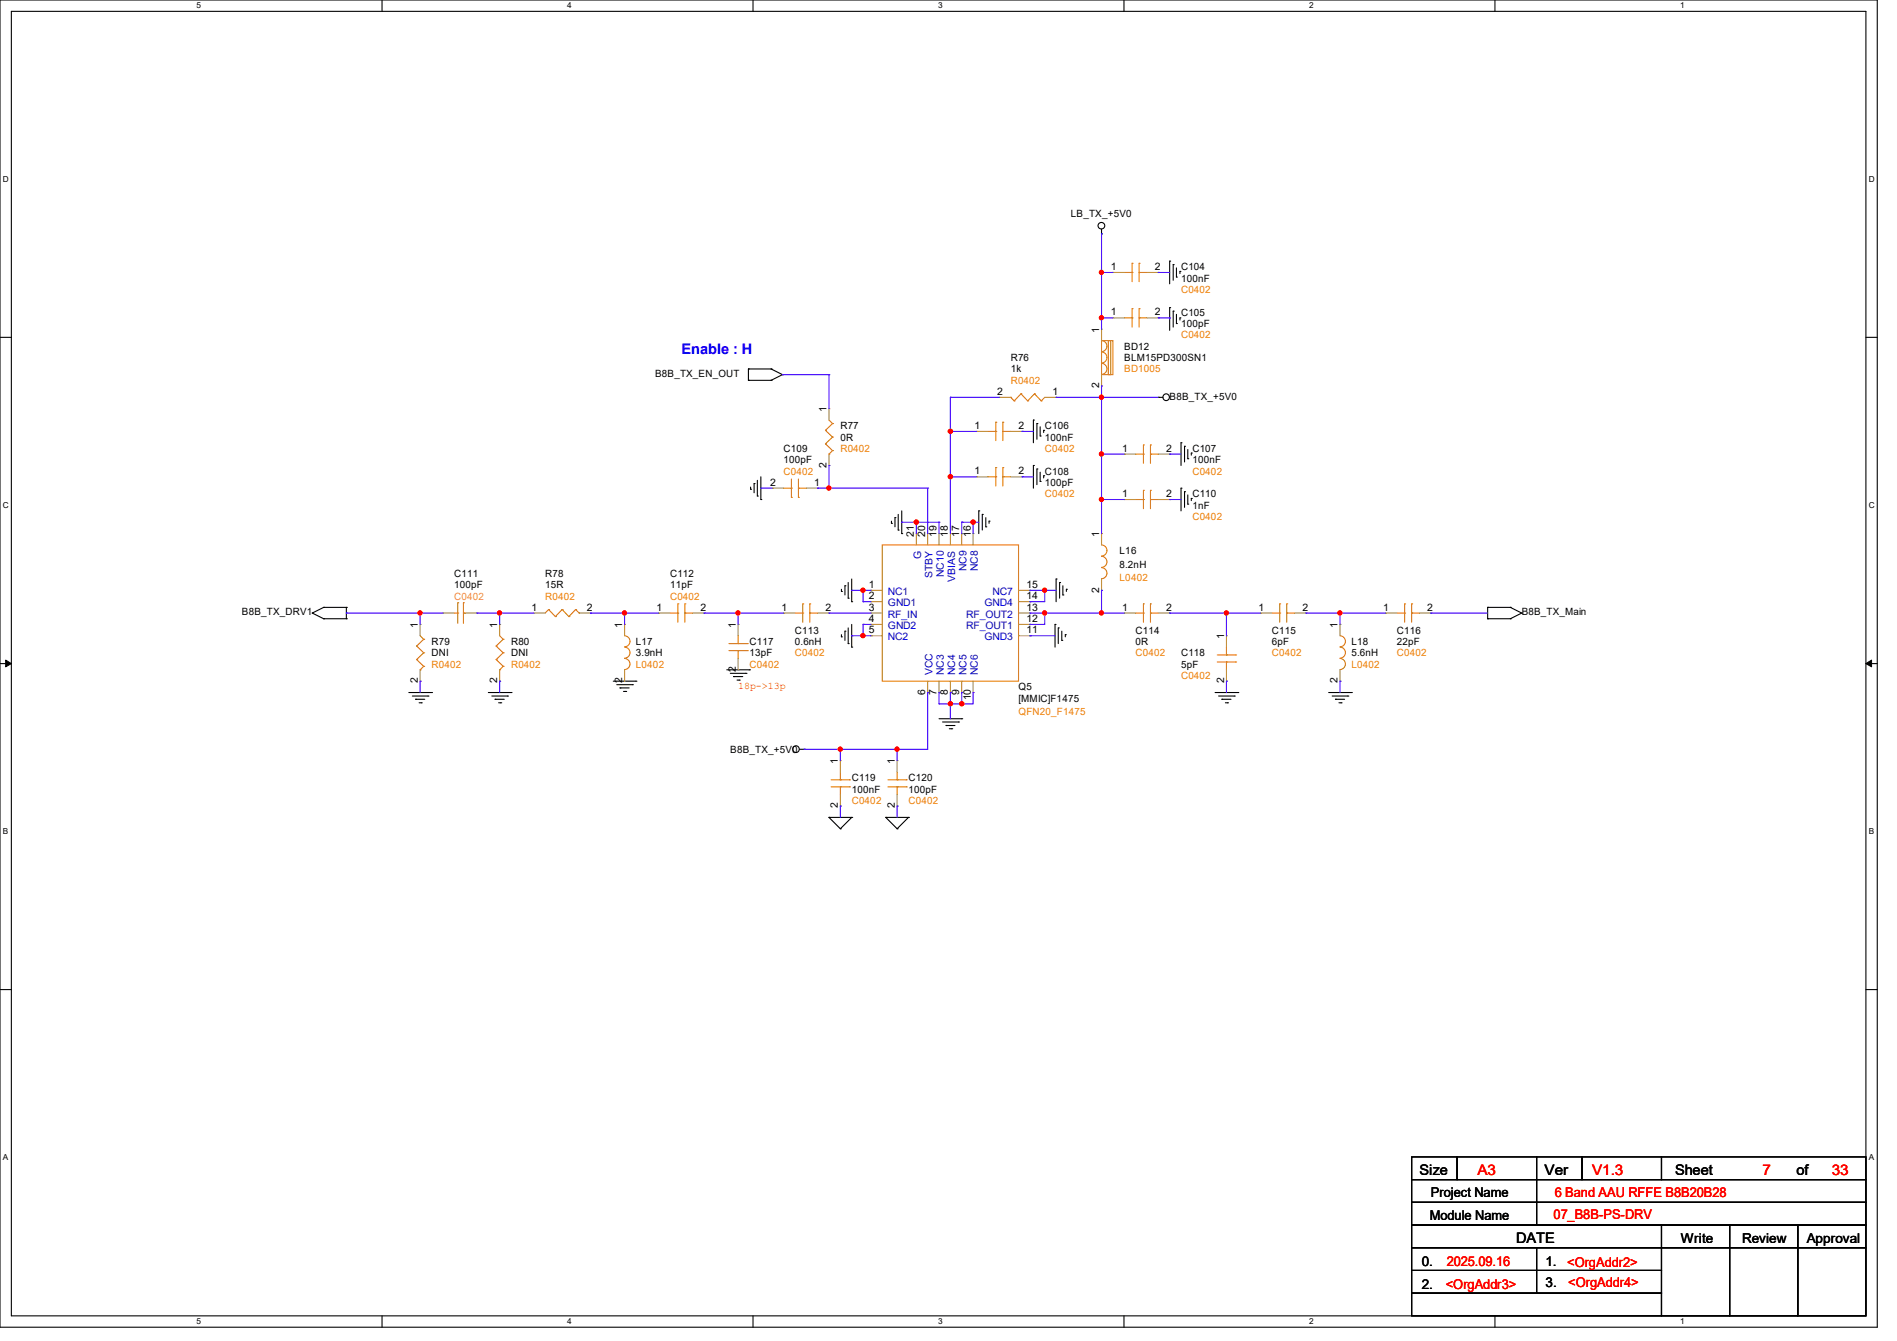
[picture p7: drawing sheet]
<svg xmlns="http://www.w3.org/2000/svg" width="297mm" height="210mm" viewBox="0 0 297 210" stroke-linecap="round" stroke-linejoin="round" font-family="sans-serif">
<path d="M0 0h293.9v207.9h-293.9zM1.8 1.8h290.3v204.3h-290.3z" fill="none" stroke="#000" stroke-width=".17"/>
<g fill="#fff">
<path d="M30.8 .2h.7v1.4h-.7z"/>
<path d="M30.8 206.2h.7v1.4h-.7z"/>
</g>
<path d="M59.8 0v1.8M59.8 206.1v1.8" fill="none" stroke="#000" stroke-width=".17"/>
<g fill="#fff">
<path d="M88.8 .2h.7v1.4h-.7z"/>
<path d="M88.8 206.2h.7v1.4h-.7z"/>
</g>
<path d="M117.9 0v1.8M117.9 206.1v1.8" fill="none" stroke="#000" stroke-width=".17"/>
<g fill="#fff">
<path d="M146.9 .2h.7v1.4h-.7z"/>
<path d="M146.9 206.2h.7v1.4h-.7z"/>
</g>
<path d="M176 0v1.8M176 206.1v1.8" fill="none" stroke="#000" stroke-width=".17"/>
<g fill="#fff">
<path d="M205 .2h.7v1.4h-.7z"/>
<path d="M205 206.2h.7v1.4h-.7z"/>
</g>
<path d="M234.1 0v1.8M234.1 206.1v1.8" fill="none" stroke="#000" stroke-width=".17"/>
<g fill="#fff">
<path d="M263.1 .2h.6v1.4h-.6z"/>
<path d="M263.1 206.2h.6v1.4h-.6z"/>
<path d="M.5 27.3h.9v1.4h-.9z"/>
<path d="M292.6 27.3h.9v1.4h-.9z"/>
<path d="M.5 78.4h.9v1.4h-.9z"/>
<path d="M292.6 78.4h.9v1.4h-.9z"/>
</g>
<path d="M0 52.8h1.8M292.1 52.8h1.8" fill="none" stroke="#000" stroke-width=".17"/>
<g fill="#fff">
<path d="M.5 129.5h.8v1.4h-.8z"/>
<path d="M292.6 129.5h.8v1.4h-.8z"/>
</g>
<path d="M0 103.9h1.8M292.1 103.9h1.8" fill="none" stroke="#000" stroke-width=".17"/>
<path d="M.9 103.4l.9 .5-.9 .5zM292.1 103.9l.9-.5v1z" fill="#000" stroke="#000" stroke-width=".16"/>
<g fill="#fff">
<path d="M.5 180.5h.8v1.4h-.8z"/>
<path d="M292.6 180.5h.8v1.4h-.8z"/>
</g>
<g fill="none" stroke="#000" stroke-width=".17">
<path d="M172.5 36.6h.1M172.5 35.9v.7M117.2 59.6h.1M117.2 57.8h.1M117.2 57.8h3.5M117.2 59.6h3.5M117.2 57.8v1.8M120.7 57.8h.1M120.7 59.6h.1M120.7 57.8l1.8 .9M122.5 58.7h.1M122.5 58.7l-1.8 .9"/>
<path d="M183.1 48.2h.1M183.1 40.9h.1M183.1 40.9v3.5M183.1 48.2v3.5M183.7 48.7h.1M183.7 41.4h.1M183.7 41.4v2.5M183.7 48.7v2.5M184.2 50.7h.1M184.2 43.4h.1M184.2 42v1.4M184.2 49.2v1.5"/>
<path d="M184.7 49.8h.1M184.7 42.5h.1M184.7 42.5v.3M184.7 49.8v.3M117.5 76.6h.1M117.5 76.3v.3M118.1 75.7h.1M118.1 75.7v1.5M118.6 77.7h.1M118.6 75.2v2.5M119.1 78.2h.1M119.1 74.7v3.5"/>
<path d="M161.8 72.9h.1M161.8 65.8h.1M161.8 65.8v3.5M161.8 72.9v3.6M162.3 73.4h.1M162.3 66.3h.1M162.3 66.3v2.5M162.3 73.4v2.5M162.9 75.4h.1M162.9 68.3h.1M162.9 66.8v1.5M162.9 74v1.4"/>
<path d="M163.4 74.5h.1M163.4 67.4h.1M163.4 67.4v.3M163.4 74.5v.3M181.4 62.2h.1M181.4 62.2h.7M184.9 76.5h.1M184.9 69.3h.1M184.9 69.3v3.6M184.9 76.5v3.5M185.5 77h.1M185.5 69.9h.1"/>
<path d="M185.5 69.9v2.4M185.5 77v2.5M186 79h.1M186 71.8h.1M186 70.4v1.4M186 77.5v1.5M186.5 78.1h.1M186.5 71h.1M186.5 71v.3M186.5 78.1v.3M48.9 96h.1M48.9 96l1.8 .9"/>
<path d="M50.7 96.9h.1M50.7 95.1h.1M50.7 96.9h3.5M50.7 95.1l-1.8 .9M50.7 95.1h3.5M54.2 95.1h.1M54.2 96.9h.1M54.2 95.1v1.8M131.7 99.7h.1M131.7 92.6h.1M131.7 92.3v.3M131.7 99.4v.3"/>
<path d="M132.3 98.8h.1M132.3 91.7h.1M132.3 91.7v1.5M132.3 98.8v1.5M132.8 93.7h.1M132.8 91.2v2.5M132.8 98.3v2.5M133.3 94.2h.1M133.3 90.7v3.5M133.3 97.8v3.5M139.6 82h.1M139.6 81.6v.4"/>
<path d="M140.1 81.1h.1M140.1 81.1v1.4M140.6 83h.1M140.6 80.6v2.4M141.2 83.6h.1M141.2 80v3.6M153.2 80h.1M153.2 80v3.6M153.8 80.6h.1M153.8 80.6v2.4M154.3 82.5h.1M154.3 81.1v1.4"/>
<path d="M154.9 81.6h.1M154.9 81.6v.4M165.2 97.8h.1M165.2 97.8v3.5M165.4 90.7h.1M165.4 90.7v3.5M165.7 98.3h.1M165.7 98.3v2.5M165.9 91.2h.1M165.9 91.2v2.5M166.2 98.8v1.5M166.4 93.2h.1"/>
<path d="M166.4 91.7v1.5M166.8 99.4h.1M166.8 99.4v.3M167 92.3h.1M167 92.3v.3M232.9 96.9h.1M232.9 95.1h.1M232.9 96.9h3.6M232.9 95.1h3.6M232.9 95.1v1.8M236.5 95.1h.1M236.5 96.9h.1"/>
<path d="M236.5 95.1l1.8 .9M238.3 96h.1M238.3 96l-1.8 .9M64 108.5h3.6M64.6 109h2.4M65.1 109.5h.1M65.1 109.5h1.4M65.6 110.1h.4M66 110.1h.1M67 109h.1M67.6 108.5h.1M76.5 108.5h3.5"/>
<path d="M77 109h2.5M77.5 109.5h.1M77.5 109.5h1.5M78.1 110.1h.3M78.4 110.1h.1M79.5 109h.1M80 108.5h.1M96 106.7h3.6M96.6 107.2h2.4M97.1 107.7h.1M97.1 107.7h1.4M97.6 108.3h.4"/>
<path d="M98 108.3h.1M99 107.2h.1M99.6 106.7h.1M113.8 104.9h3.5M114.3 105.5h2.5M114.9 106h.1M114.9 106h1.4M115.4 106.5h.3M115.7 106.5h.1M116.8 105.5h.1M117.3 104.9h.1M125.2 117.3h.7"/>
<path d="M125.9 117.3h.1M132.8 100.8h.1M133.3 101.3h.1M147 112.6h3.6M147.6 113.1h2.5M148.1 113.6h.1M148.1 113.6h1.4M148.6 114.1h.4M149 114.1h.1M150.1 113.1h.1M150.6 112.6h.1M166.2 100.3h.1"/>
<path d="M190.2 108.5h3.6M190.8 109h2.5M191.3 109.5h.1M191.3 109.5h1.4M191.9 110.1h.3M192.2 110.1h.1M193.3 109h.1M193.8 108.5h.1M208 108.5h3.6M208.6 109h2.4M209.1 109.5h.1M209.1 109.5h1.4"/>
<path d="M209.6 110.1h.4M210 110.1h.1M211 109h.1M211.6 108.5h.1M129.8 128h.1M129.8 128h3.5M129.8 128l1.8 1.8M131.6 129.8h.1M133.3 128h.1M133.3 128l-1.7 1.8M138.7 128h.1M138.7 128h3.5"/>
<path d="M138.7 128l1.8 1.8M140.5 129.8h.1M142.2 128h.1M142.2 128l-1.7 1.8M0 155h1.8M292.1 155h1.8M221 188.3h19.6v3.6h-19.6zM221 195.4h19.6v3.6h-19.6zM221 181.2h7.1v3.5h-7.1zM221 191.9h39.1v3.5h-39.1zM221 184.7h19.6v3.6h-19.6zM221 199h19.6v3.5h-19.6z"/>
<path d="M228.1 181.2h12.5v3.5h-12.5zM240.6 188.3h51.5v3.6h-51.5zM240.6 195.4h19.5v3.6h-19.5zM240.6 181.2h7.1v3.5h-7.1zM240.6 184.7h51.5v3.6h-51.5zM240.6 199h19.5v3.5h-19.5zM247.7 181.2h12.4v3.5h-12.4zM260.1 195.4h10.7v10.7h-10.7zM260.1 191.9h10.7v3.5h-10.7zM260.1 181.2h32v3.5h-32zM270.8 195.4h10.7v10.7h-10.7zM270.8 191.9h10.7v3.5h-10.7z"/>
<path d="M281.5 195.4h10.6v10.7h-10.6zM281.5 191.9h10.6v3.5h-10.6zM221 202.5h39.1v3.6h-39.1z"/>
<circle cx="172.5" cy="35.3" r=".52"/>
<circle cx="182.6" cy="62.2" r=".52"/>
<circle cx="124.6" cy="117.3" r=".52"/>
</g>
<g fill="none" stroke="#cc8006" stroke-width=".17">
<path d="M172.5 53.3h1.7v5.4h-1.7zM172.5 53.3a.87 .87 0 0 1 .8 .9 .87 .87 0 0 1-.8 .9M172.5 55.1a.87 .87 0 0 1 .8 .9 .87 .87 0 0 1-.8 .9M172.5 56.9a.87 .87 0 0 1 .8 .9 .87 .87 0 0 1-.8 .8M173.5 53.3h.4v5.4h-.4zM176 42.7h1.2M176 49.8h1.2M177.2 42.7h.1M177.2 41.2h.1M177.2 49.8h.1M177.2 48.3h.1M177.2 41.2v2.9"/>
<path d="M177.2 48.3v2.9M178.4 41.2h.1M178.4 42.7h.1M178.4 48.3h.1M178.4 49.8h.1M178.4 41.2v2.9M178.4 48.3v2.9M178.4 42.7h1.2M178.4 49.8h1.2M122.7 76.5h1.2M123.9 77.9h.1M123.9 76.5h.1"/>
<path d="M123.9 75v2.9M125 76.5h.1M125 77.9h.1M125 76.5h1.2M125 75v2.9M129.2 67.4h.1M129.2 69.5h.1M129.2 67.4l1.1 1.1M129.2 69.5l1.1 1.1M129.8 71.1h.1M129.8 65.8l.5 .5M130.3 66.3h.1"/>
<path d="M130.3 68.5h.1M130.3 70.6h.1M130.3 66.3l-1.1 1.1M130.3 68.5l-1.1 1M130.3 70.6l-.5 .5M154.7 67.6h1.2M154.7 74.7h1.2M155.9 67.6h.1M155.9 66.1h.1M155.9 74.7h.1M155.9 73.2h.1M155.9 66.1v2.9"/>
<path d="M155.9 73.2v2.9M157 66.1h.1M157 67.6h.1M157 73.2h.1M157 74.7h.1M157 66.1v2.9M157 73.2v2.9M157 67.6h1.2M157 74.7h1.2M158.2 62.2h.1M158.2 62.2l.6 .6M158.8 62.8h.1"/>
<path d="M159.9 61.7h.1M159.9 61.7l1 1.1M159.9 61.7l-1.1 1.1M160.9 62.8h.1M162 61.7h.1M162 61.7l1 1.1M162 61.7l-1.1 1.1M163 62.8h.1M163.6 62.2l-.6 .6M177.8 71.1h1.2M177.8 78.2h1.2M179 71.1h.1"/>
<path d="M179 69.7h.1M179 78.2h.1M179 76.8h.1M179 69.7v2.9M179 76.8v2.9M180.1 69.7h.1M180.1 71.1h.1M180.1 76.8h.1M180.1 78.2h.1M180.1 69.7v2.9M180.1 76.8v2.9M180.1 71.1h1.3"/>
<path d="M180.1 78.2h1.3M65.8 99.6l.5 .5M71.1 96h.6M71.7 94.4h.1M71.7 96h.1M71.7 94.4v3.2M72.6 96h.1M72.6 94.4h.1M72.6 96h.3M72.6 94.4v3.2M78.2 99.6l.6 .5M85.9 95.5h.1"/>
<path d="M85.9 95.5l-.6 .5M85.9 95.5l1.1 1.1M87 96.6h.1M88 95.5h.1M88 95.5l-1 1.1M88 95.5l1.1 1.1M89.1 96.6h.1M90.1 95.5h.1M90.1 95.5l-1 1.1M90.1 95.5l.6 .5M90.7 96h.1M97.8 99.6a.87 .87 0 0 1 .8 .8 .87 .87 0 0 1-.8 .9"/>
<path d="M104.9 96h1.2M106.1 96h.1M106.1 94.6h.1M106.1 94.6v2.9M107.2 94.6h.1M107.2 96h.1M107.2 94.6v2.9M107.2 96h1.3M115.6 99.6v1.2M124.5 96h1.2M125.7 96h.1M125.7 94.6h.1"/>
<path d="M125.7 94.6v2.9M126.8 94.6h.1M126.8 96h.1M126.8 96h1.2M126.8 94.6v2.9M138.1 85.3h21.4v21.4h-21.4zM172.5 85.3a.87 .87 0 0 1 .8 .9 .87 .87 0 0 1-.8 .9M172.5 87.1a.87 .87 0 0 1 .8 .9 .87 .87 0 0 1-.8 .9M172.5 88.9a.87 .87 0 0 1 .8 .9 .87 .87 0 0 1-.8 .8M177.8 96h1.2M179 96h.1M179 94.6h.1"/>
<path d="M179 94.6v2.9M180.1 94.6h.1M180.1 96h.1M180.1 96h1.3M180.1 94.6v2.9M199.1 96h1.3M200.4 96h.1M200.4 94.6h.1M200.4 94.6v2.9M201.5 94.6h.1M201.5 96h.1M201.5 96h1.2"/>
<path d="M201.5 94.6v2.9M209.8 99.6a.87 .87 0 0 1 .9 .8 .87 .87 0 0 1-.9 .9M218.7 96h1.2M219.9 96h.1M219.9 94.6h.1M219.9 94.6v2.9M221 94.6h.1M221 96h.1M221 96h1.2M221 94.6v2.9M65.2 101.2h.1M65.2 103.3h.1"/>
<path d="M65.2 101.2l1.1 1M65.2 103.3l1.1 1.1M65.8 104.9h.1M66.3 100.1h.1M66.3 102.2h.1M66.3 104.4h.1M66.3 100.1l-1.1 1.1M66.3 102.2l-1.1 1.1M66.3 104.4l-.5 .5M77.7 101.2h.1M77.7 103.3h.1M77.7 101.2l1.1 1"/>
<path d="M77.7 103.3l1.1 1.1M78.2 104.9h.1M78.8 100.1h.1M78.8 102.2h.1M78.8 104.4h.1M78.8 100.1l-1.1 1.1M78.8 102.2l-1.1 1.1M78.8 104.4l-.6 .5M97.8 101.3a.87 .87 0 0 1 .8 .9 .87 .87 0 0 1-.8 .9M97.8 103.1a.87 .87 0 0 1 .8 .9 .87 .87 0 0 1-.8 .9M114.1 101.9h2.9M114.1 100.8h2.9"/>
<path d="M115.6 100.8h.1M115.6 101.9h.1M115.6 101.9v1.2M117 101.9h.1M117 100.8h.1M190.6 103.7h2.9M190.6 102.6h2.9M192 102.6h.1M192 103.7h.1M192 101.3v1.3M192 103.7v1.2M193.5 103.7h.1"/>
<path d="M193.5 102.6h.1M209.8 101.3a.87 .87 0 0 1 .9 .9 .87 .87 0 0 1-.9 .9M209.8 103.1a.87 .87 0 0 1 .9 .9 .87 .87 0 0 1-.9 .9M130.1 123.2h2.9M130.1 122.1h2.9M131.6 122.1h.1M131.6 123.2h.1M131.6 120.9v1.2M131.6 123.2v1.3M133 123.2h.1M133 122.1h.1M139 123.2h2.9"/>
<path d="M139 122.1h2.9M140.5 122.1h.1M140.5 123.2h.1M140.5 120.9v1.2M140.5 123.2v1.3M141.9 123.2h.1M141.9 122.1h.1"/>
</g>
<g fill="none" stroke="#a84" stroke-width=".17">
<path d="M172.5 51.6h.1M172.5 51.6v1.7M172.5 58.7v1.8M174.2 42.7h.1M174.2 49.8h.1M174.2 42.7h1.8M174.2 49.8h1.8M179.6 42.7h1.8M179.6 49.8h1.8M181.4 42.7h.1M181.4 49.8h.1M120.9 76.5h.1"/>
<path d="M120.9 76.5h1.8M126.2 76.5h1.8M128 76.5h.1M129.8 64h.1M129.8 72.9h.1M129.8 64v1.8M129.8 71.1v1.8M152.9 67.6h.1M152.9 74.7h.1M152.9 67.6h1.8M152.9 74.7h1.8M156.5 62.2h.1"/>
<path d="M156.5 62.2h1.7M158.2 67.6h1.8M158.2 74.7h1.8M160 67.6h.1M160 74.7h.1M163.6 62.2h1.8M165.4 62.2h.1M172.5 60.5h.1M176 71.1h.1M176 78.2h.1M176 71.1h1.8M176 78.2h1.8"/>
<path d="M181.4 71.1h1.7M181.4 78.2h1.7M183.1 71.1h.1M183.1 78.2h.1M65.8 97.8h.1M65.8 97.8v1.8M69.3 96h.1M69.3 96h1.8M72.9 96h1.8M74.7 96h.1M78.2 97.8h.1M78.2 97.8v1.8"/>
<path d="M83.6 96h.1M83.6 96h1.7M90.7 96h1.8M92.5 96h.1M97.8 97.8h.1M97.8 97.8v1.8M103.1 96h.1M103.1 96h1.8M108.5 96h1.7M110.2 96h.1M115.6 97.8h.1M115.6 97.8v1.8"/>
<path d="M122.7 96h.1M122.7 96h1.8M128 96h1.8M129.8 96h.1M136.4 92.5h.1M136.4 94.2h.1M136.4 96h.1M136.4 97.8h.1M136.4 99.6h.1M136.4 96h1.7M136.4 92.5h1.7M136.4 94.2h1.7"/>
<path d="M136.4 97.8h1.7M136.4 99.6h1.7M143.5 83.6h.1M143.5 83.6v1.7M145.2 83.6h.1M145.2 83.6v1.7M147 83.6h.1M147 83.6v1.7M148.8 83.6h.1M148.8 83.6v1.7M150.6 83.6h.1M150.6 83.6v1.7"/>
<path d="M152.4 83.6h.1M152.4 83.6v1.7M159.5 96h1.7M159.5 92.5h1.7M159.5 94.2h1.7M159.5 97.8h1.7M159.5 99.6h1.7M161.2 99.6h.1M161.2 97.8h.1M161.2 96h.1M161.2 94.2h.1M161.2 92.5h.1"/>
<path d="M172.5 83.6h.1M172.5 92.5h.1M172.5 83.6v1.7M172.5 90.7v1.8M176 96h.1M176 96h1.8M181.4 96h1.7M183.1 96h.1M192 99.6h.1M192 99.6v1.7M197.4 96h.1M197.4 96h1.7"/>
<path d="M202.7 96h1.8M204.5 96h.1M209.8 97.8h.1M209.8 97.8v1.8M216.9 96h.1M216.9 96h1.8M222.2 96h1.8M224 96h.1M65.8 106.7h.1M65.8 104.9v1.8M78.2 106.7h.1M78.2 104.9v1.8"/>
<path d="M97.8 106.7h.1M97.8 104.9v1.8M115.6 104.9h.1M115.6 103.1v1.8M131.6 119.1h.1M131.6 119.1v1.8M140.5 119.1h.1M140.5 119.1v1.8M145.2 108.5h.1M145.2 106.7v1.8M147 108.5h.1M147 106.7v1.8"/>
<path d="M148.8 108.5h.1M148.8 106.7v1.8M150.6 108.5h.1M150.6 106.7v1.8M152.4 108.5h.1M152.4 106.7v1.8M192 106.7h.1M192 104.9v1.8M209.8 106.7h.1M209.8 104.9v1.8M131.6 126.2h.1M131.6 124.5v1.7"/>
<path d="M140.5 126.2h.1M140.5 124.5v1.7"/>
</g>
<g fill="none" stroke="#4200ff" stroke-width=".17">
<path d="M172.5 36.6h.1M172.5 36.6v15M122.5 58.7h.1M122.5 58.7h7.3M129.8 58.7h.1M129.8 58.7v5.3M172.5 42.7h.1M172.5 49.8h.1M172.5 42.7h1.7M172.5 49.8h1.7M181.4 42.7h.1M181.4 49.8h.1"/>
<path d="M181.4 42.7h1.7M181.4 49.8h1.7M183.1 49.8h.1M183.1 49.8v.2M119.1 76.5h.1M119.1 76.5h1.8M128 76.5h.1M128 76.5h17.2M129.8 72.9h.1M129.8 76.5h.1M129.8 72.9v3.6M145.2 76.5h.1"/>
<path d="M145.2 76.5v7.1M148.8 62.2h.1M148.8 67.6h.1M148.8 74.7h.1M148.8 62.2h7.7M148.8 62.2v21.4M148.8 67.6h4.1M148.8 74.7h4.1M160 67.6h.1M160 74.7h.1M160 67.6h1.8M160 74.7h1.8"/>
<path d="M165.4 62.2h.1M165.4 62.2h16M172.5 60.5h.1M172.5 62.2h.1M172.5 71.1h.1M172.5 78.2h.1M172.5 60.5v23.1M172.5 71.1h3.5M172.5 78.2h3.5M183.1 71.1h.1M183.1 78.2h.1M183.1 71.1h1.8"/>
<path d="M183.1 78.2h1.8M54.2 96h.1M54.2 96h15.1M65.8 96h.1M65.8 96v1.8M74.7 96h.1M74.7 96h8.9M78.2 96h.1M78.2 96v1.8M92.5 96h.1M92.5 96h10.6M97.8 96h.1"/>
<path d="M97.8 96v1.8M110.2 96h.1M110.2 96h12.5M115.6 96h.1M115.6 96v1.8M129.8 96h.1M129.8 96h6.6M133.3 92.5h.1M133.3 99.6h.1M133.3 92.5h3.1M133.3 99.6h3.1M135.1 92.5h.1"/>
<path d="M135.1 94.2h.1M135.1 97.8h.1M135.1 99.6h.1M135.1 92.5v1.7M135.1 97.8v1.8M135.1 94.2h1.3M135.1 97.8h1.3M141.2 81.8h.1M141.2 81.8h5.8M143.5 81.8h.1M143.5 81.8v1.8M147 81.8h.1"/>
<path d="M147 81.8v1.8M150.6 81.8h.1M150.6 81.8h2.6M150.6 81.8v1.8M152.4 81.8h.1M152.4 81.8v1.8M161.2 92.5h.1M161.2 94.2h.1M161.2 96h.1M161.2 97.8h.1M161.2 99.6h.1M161.2 92.5h4.2"/>
<path d="M161.2 96h14.8M161.2 99.6h4M163.6 92.5h.1M163.6 96h.1M163.6 92.5v1.7h-2.4M163.6 96v1.8h-2.4M172.5 92.5h.1M172.5 96h.1M172.5 92.5v3.5M183.1 96h.1M183.1 96h14.3M192 96h.1"/>
<path d="M192 96v3.6M204.5 96h.1M204.5 96h12.4M209.8 96h.1M209.8 96v1.8M224 96h.1M224 96h8.9M65.8 106.7h.1M65.8 106.7v1.8M78.2 106.7h.1M78.2 106.7v1.8M125.9 117.3h.1"/>
<path d="M131.6 117.3h.1M131.6 117.3v1.8M140.5 117.3h.1M140.5 117.3v1.8M145.2 108.5h.1M145.2 108.5v8.8h-19.3M147 108.5h.1M147 110.2h.1M147 108.5v1.7M148.8 108.5h.1M148.8 110.2h.1M148.8 108.5v4.1"/>
<path d="M150.6 108.5h.1M150.6 110.2h.1M150.6 108.5v1.7M152.4 108.5h.1M152.4 108.5v1.7h-5.4M192 106.7h.1M192 106.7v1.8M209.8 106.7h.1M209.8 106.7v1.8M131.6 126.2h.1M131.6 126.2v1.8M140.5 126.2h.1"/>
<path d="M140.5 126.2v1.8"/>
</g>
<g fill="#f00" stroke="#f00" stroke-width=".17">
<circle cx="172.4" cy="42.7" r=".32"/>
<circle cx="172.4" cy="49.8" r=".32"/>
<circle cx="148.8" cy="67.5" r=".33"/>
<circle cx="172.4" cy="62.2" r=".32"/>
<circle cx="172.4" cy="71.1" r=".32"/>
<circle cx="148.8" cy="74.7" r=".33"/>
<circle cx="129.8" cy="76.4" r=".32"/>
<circle cx="172.4" cy="78.2" r=".32"/>
<circle cx="152.4" cy="81.8" r=".33"/>
<circle cx="135.1" cy="92.4" r=".32"/>
<circle cx="163.6" cy="92.4" r=".32"/>
<circle cx="172.4" cy="96" r=".32"/>
<circle cx="65.8" cy="96" r=".32"/>
<circle cx="78.2" cy="96" r=".32"/>
<circle cx="97.8" cy="96" r=".32"/>
<circle cx="115.5" cy="96" r=".32"/>
<circle cx="163.6" cy="96" r=".32"/>
<circle cx="192" cy="96" r=".32"/>
<circle cx="209.8" cy="96" r=".32"/>
<circle cx="135.1" cy="99.5" r=".32"/>
<circle cx="148.8" cy="110.2" r=".33"/>
<circle cx="150.6" cy="110.2" r=".33"/>
<circle cx="131.6" cy="117.3" r=".32"/>
<circle cx="140.4" cy="117.3" r=".32"/>
<circle cx="143.5" cy="81.8" r=".33"/>
</g>
<text font-size="2.3" fill="#00f" x="106.7" y="55.5">Enable : H</text>
<g font-size="2.3">
<text x="222.2" y="184">Size</text>
<text x="241.8" y="184">Ver</text>
<text x="262.3" y="184">Sheet</text>
<text x="281.3" y="184">of</text>
<text x="237.4" y="194.6">DATE</text>
</g>
<g font-size="2.3" fill="#f00">
<text x="231.3" y="184">A3</text>
<text x="249.3" y="184">V1.3</text>
<text x="275.9" y="184">7</text>
<text x="286.8" y="184">33</text>
</g>
<g font-size="2.1">
<text x="223.9" y="191.1">Module Name</text>
<text x="224" y="187.4">Project Name</text>
<text x="263.1" y="194.7">Write</text>
<text x="272.7" y="194.7">Review</text>
<text x="282.9" y="194.7">Approval</text>
<text x="222.6" y="198.2">0.</text>
<text x="222.6" y="201.8">2.</text>
<text x="242" y="198.2">1.</text>
<text x="242" y="201.6">3.</text>
</g>
<g font-size="2.1" fill="#f00">
<text x="243.2" y="191">07_B8B-PS-DRV</text>
<text x="243.4" y="187.4">6 Band AAU RFFE B8B20B28</text>
<text x="226.4" y="201.8">&lt;OrgAddr3&gt;</text>
<text x="226.5" y="198.2">2025.09.16</text>
<text x="245.4" y="198.4">&lt;OrgAddr2&gt;</text>
<text x="245.5" y="201.6">&lt;OrgAddr4&gt;</text>
</g>
<g font-size="1.6">
<text x="167.7" y="34">LB_TX_+5V0</text>
<text x="173.9" y="42.3">1</text>
<text x="180.8" y="42.3">2</text>
<text x="184.9" y="42.3">C104</text>
<text x="184.9" y="44.1">100nF</text>
<text x="172.1" y="52.1" transform="rotate(-90 172.1 52.1)">1</text>
<text x="173.9" y="49.4">1</text>
<text x="180.8" y="49.4">2</text>
<text x="184.9" y="49.4">C105</text>
<text x="184.9" y="51.2">100pF</text>
<text x="102.6" y="59.1">B8B_TX_EN_OUT</text>
<text x="158.2" y="56.6">R76</text>
<text x="158.2" y="58.3">1k</text>
<text x="176" y="54.8">BD12</text>
<text x="176" y="56.6">BLM15PD300SN1</text>
<text x="129.4" y="64.6" transform="rotate(-90 129.4 64.6)">1</text>
<text x="156.1" y="61.8">2</text>
<text x="164.8" y="61.8">1</text>
<text x="172.1" y="60.8" transform="rotate(-90 172.1 60.8)">2</text>
<text x="183.1" y="62.6">B8B_TX_+5V0</text>
<text x="122.7" y="70.8">C109</text>
<text x="131.6" y="67.2">R77</text>
<text x="131.6" y="69">0R</text>
<text x="152.6" y="67.2">1</text>
<text x="159.5" y="67.2">2</text>
<text x="163.6" y="67.2">C106</text>
<text x="163.6" y="69">100nF</text>
<text x="175.7" y="70.7">1</text>
<text x="182.6" y="70.7">2</text>
<text x="186.7" y="70.8">C107</text>
<text x="120.6" y="76.1">2</text>
<text x="122.7" y="72.6">100pF</text>
<text x="127.5" y="76.1">1</text>
<text x="129.4" y="73.2" transform="rotate(-90 129.4 73.2)">2</text>
<text x="152.6" y="74.3">1</text>
<text x="159.5" y="74.3">2</text>
<text x="163.6" y="74.3">C108</text>
<text x="163.6" y="76.1">100pF</text>
<text x="175.7" y="77.9">1</text>
<text x="182.6" y="77.9">2</text>
<text x="186.7" y="72.6">100nF</text>
<text x="186.7" y="77.9">C110</text>
<text x="186.7" y="79.7">1nF</text>
<text x="143.1" y="84.1" transform="rotate(-90 143.1 84.1)">21</text>
<text x="144.9" y="84.1" transform="rotate(-90 144.9 84.1)">20</text>
<text x="146.6" y="84.1" transform="rotate(-90 146.6 84.1)">19</text>
<text x="148.4" y="84.1" transform="rotate(-90 148.4 84.1)">18</text>
<text x="150.2" y="84.1" transform="rotate(-90 150.2 84.1)">17</text>
<text x="152" y="84.1" transform="rotate(-90 152 84.1)">16</text>
<text x="172.1" y="84.1" transform="rotate(-90 172.1 84.1)">1</text>
<text x="175.3" y="86.8">L16</text>
<text x="175.3" y="88.9">8.2nH</text>
<text x="71.1" y="90.3">C111</text>
<text x="71.1" y="92.1">100pF</text>
<text x="83.2" y="95.6">1</text>
<text x="85.3" y="90.3">R78</text>
<text x="85.3" y="92.1">15R</text>
<text x="91.9" y="95.6">2</text>
<text x="102.8" y="95.6">1</text>
<text x="104.9" y="90.3">C112</text>
<text x="104.9" y="92.1">11pF</text>
<text x="109.7" y="95.6">2</text>
<text x="122.3" y="95.6">1</text>
<text x="129.2" y="95.6">2</text>
<text x="136" y="92.1">1</text>
<text x="136" y="93.9">2</text>
<text x="136" y="95.6">3</text>
<text x="160.7" y="95.6">13</text>
<text x="160.7" y="93.9">14</text>
<text x="160.7" y="92.1">15</text>
<text x="172.1" y="92.8" transform="rotate(-90 172.1 92.8)">2</text>
<text x="175.7" y="95.6">1</text>
<text x="182.6" y="95.6">2</text>
<text x="197" y="95.6">1</text>
<text x="203.9" y="95.6">2</text>
<text x="216.6" y="95.6">1</text>
<text x="223.5" y="95.6">2</text>
<text x="37.9" y="96.4">B8B_TX_DRV1</text>
<text x="65.4" y="98.3" transform="rotate(-90 65.4 98.3)">1</text>
<text x="67.6" y="101">R79</text>
<text x="77.9" y="98.3" transform="rotate(-90 77.9 98.3)">1</text>
<text x="80" y="101">R80</text>
<text x="97.4" y="98.3" transform="rotate(-90 97.4 98.3)">1</text>
<text x="99.6" y="101">L17</text>
<text x="115.2" y="98.3" transform="rotate(-90 115.2 98.3)">1</text>
<text x="117.3" y="101">C117</text>
<text x="124.5" y="99.2">C113</text>
<text x="124.5" y="101">0.6nH</text>
<text x="136" y="97.4">4</text>
<text x="136" y="99.2">5</text>
<text x="160.7" y="99.2">11</text>
<text x="160.7" y="97.4">12</text>
<text x="177.8" y="99.2">C114</text>
<text x="177.8" y="101">0R</text>
<text x="191.6" y="100.1" transform="rotate(-90 191.6 100.1)">1</text>
<text x="199.1" y="99.2">C115</text>
<text x="199.1" y="101">6pF</text>
<text x="209.4" y="98.3" transform="rotate(-90 209.4 98.3)">1</text>
<text x="211.6" y="101">L18</text>
<text x="218.7" y="99.2">C116</text>
<text x="218.7" y="101">22pF</text>
<text x="238.3" y="96.4">B8B_TX_Main</text>
<text x="65.4" y="107" transform="rotate(-90 65.4 107)">2</text>
<text x="67.6" y="102.8">DNI</text>
<text x="77.9" y="107" transform="rotate(-90 77.9 107)">2</text>
<text x="80" y="102.8">DNI</text>
<text x="97.4" y="107" transform="rotate(-90 97.4 107)">2</text>
<text x="99.6" y="102.8">3.9nH</text>
<text x="115.2" y="105.2" transform="rotate(-90 115.2 105.2)">2</text>
<text x="117.3" y="102.8">13pF</text>
<text x="184.9" y="102.8">C118</text>
<text x="184.9" y="104.6">5pF</text>
<text x="191.6" y="107" transform="rotate(-90 191.6 107)">2</text>
<text x="209.4" y="107" transform="rotate(-90 209.4 107)">2</text>
<text x="211.6" y="102.8">5.6nH</text>
<text x="144.9" y="108.8" transform="rotate(-90 144.9 108.8)">6</text>
<text x="146.6" y="108.8" transform="rotate(-90 146.6 108.8)">7</text>
<text x="148.4" y="108.8" transform="rotate(-90 148.4 108.8)">8</text>
<text x="150.2" y="108.8" transform="rotate(-90 150.2 108.8)">9</text>
<text x="152" y="109.7" transform="rotate(-90 152 109.7)">10</text>
<text x="159.5" y="108.1">Q5</text>
<text x="159.5" y="109.9">[MMIC]F1475</text>
<text x="114.3" y="117.9">B8B_TX_+5V0</text>
<text x="131.2" y="119.7" transform="rotate(-90 131.2 119.7)">1</text>
<text x="140.1" y="119.7" transform="rotate(-90 140.1 119.7)">1</text>
<text x="133.3" y="122.3">C119</text>
<text x="133.3" y="124.1">100nF</text>
<text x="142.2" y="122.3">C120</text>
<text x="142.2" y="124.1">100pF</text>
<text x="131.2" y="126.6" transform="rotate(-90 131.2 126.6)">2</text>
<text x="140.1" y="126.6" transform="rotate(-90 140.1 126.6)">2</text>
</g>
<g font-size="1.6" fill="#ff8000">
<text x="184.9" y="45.9">C0402</text>
<text x="184.9" y="53">C0402</text>
<text x="176" y="58.3">BD1005</text>
<text x="158.2" y="60.1">R0402</text>
<text x="131.6" y="70.8">R0402</text>
<text x="163.6" y="70.8">C0402</text>
<text x="122.7" y="74.3">C0402</text>
<text x="163.6" y="77.9">C0402</text>
<text x="186.7" y="74.3">C0402</text>
<text x="186.7" y="81.4">C0402</text>
<text x="85.3" y="93.9">R0402</text>
<text x="104.9" y="93.9">C0402</text>
<text x="175.3" y="91.1">L0402</text>
<text x="67.6" y="104.6">R0402</text>
<text x="80" y="104.6">R0402</text>
<text x="99.6" y="104.6">L0402</text>
<text x="117.3" y="104.6">C0402</text>
<text x="124.5" y="102.8">C0402</text>
<text x="177.8" y="102.8">C0402</text>
<text x="184.9" y="106.3">C0402</text>
<text x="199.1" y="102.8">C0402</text>
<text x="211.6" y="104.6">L0402</text>
<text x="218.7" y="102.8">C0402</text>
<text x="159.5" y="112">QFN20_F1475</text>
<text x="133.3" y="125.9">C0402</text>
<text x="142.2" y="125.9">C0402</text>
</g>
<g font-size="1.6" fill="#00c">
<text x="144.2" y="87.5" transform="rotate(-90 144.2 87.5)">G</text>
<text x="151.3" y="89.5" transform="rotate(-90 151.3 89.5)">NC9</text>
<text x="153.1" y="89.5" transform="rotate(-90 153.1 89.5)">NC8</text>
<text x="139" y="93.2">NC1</text>
<text x="139" y="95">GND1</text>
<text x="146" y="90.5" transform="rotate(-90 146 90.5)">STBY</text>
<text x="147.8" y="90.4" transform="rotate(-90 147.8 90.4)">NC10</text>
<text x="149.6" y="91.1" transform="rotate(-90 149.6 91.1)">VBIAS</text>
<text x="154.1" y="95">GND4</text>
<text x="155.4" y="93.2">NC7</text>
<text x="139" y="96.7">RF_IN</text>
<text x="139" y="98.5">GND2</text>
<text x="139" y="100.3">NC2</text>
<text x="151.3" y="98.5">RF_OUT1</text>
<text x="151.3" y="96.7">RF_OUT2</text>
<text x="154.1" y="100.3">GND3</text>
<text x="146" y="105.8" transform="rotate(-90 146 105.8)">VCC</text>
<text x="147.8" y="105.8" transform="rotate(-90 147.8 105.8)">NC3</text>
<text x="149.6" y="105.8" transform="rotate(-90 149.6 105.8)">NC4</text>
<text x="151.3" y="105.8" transform="rotate(-90 151.3 105.8)">NC5</text>
<text x="153.1" y="105.8" transform="rotate(-90 153.1 105.8)">NC6</text>
</g>
<text font-size="1.6" fill="#ff8040" x="71.1" y="93.9">C0402</text>
<text font-size="1.6" fill="#f00" x="115.6" y="107.9">18p-&gt;13p</text>
<g font-size="1.3">
<text x="30.8" y="1.3">5</text>
<text x="88.8" y="1.3">4</text>
<text x="146.9" y="1.3">3</text>
<text x="205" y="1.3">2</text>
<text x="263.1" y="1.3">1</text>
<text x=".5" y="28.4">D</text>
<text x="292.6" y="28.4">D</text>
<text x=".5" y="79.5">C</text>
<text x="292.6" y="79.5">C</text>
<text x=".5" y="130.6">B</text>
<text x="292.6" y="130.6">B</text>
<text x=".5" y="181.7">A</text>
<text x="292.6" y="181.7">A</text>
<text x="30.8" y="207.4">5</text>
<text x="88.8" y="207.4">4</text>
<text x="146.9" y="207.4">3</text>
<text x="205" y="207.4">2</text>
<text x="263.1" y="207.4">1</text>
</g>
</svg>
